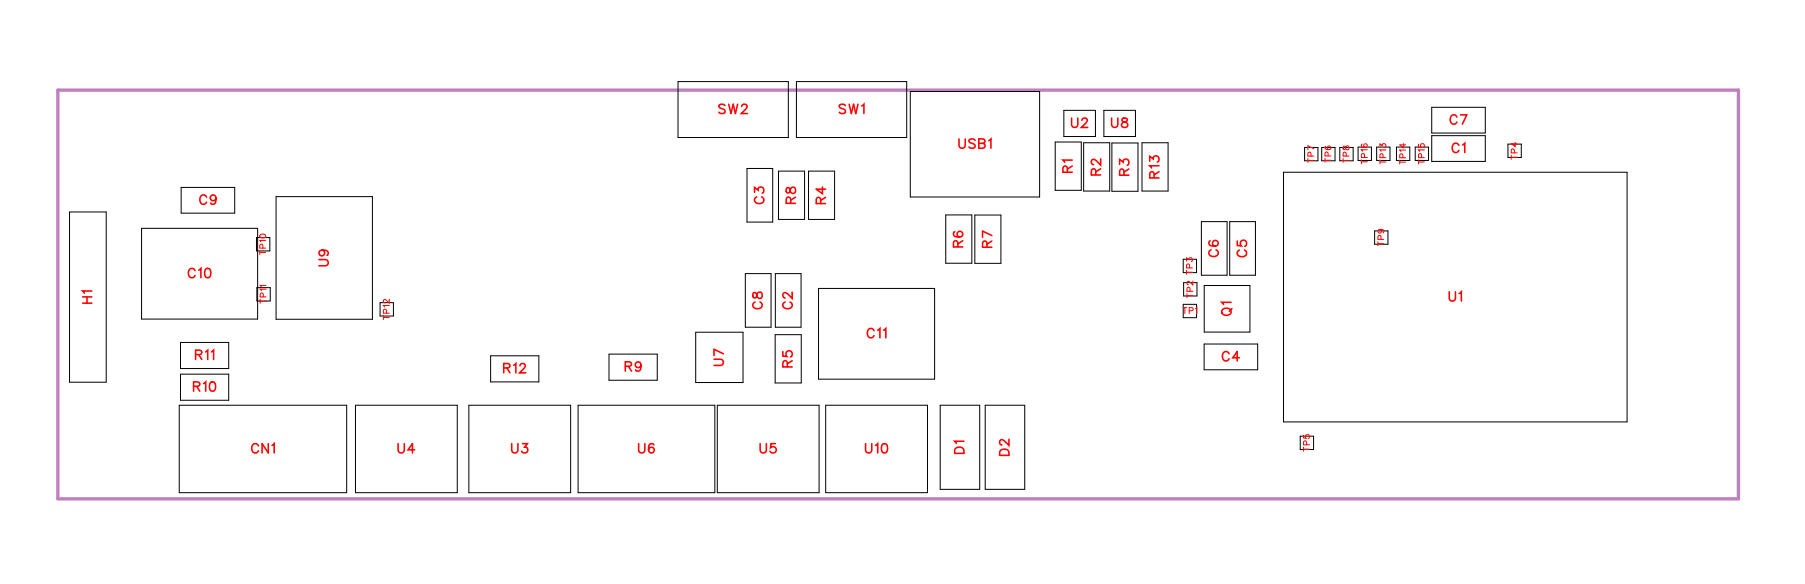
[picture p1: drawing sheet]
<svg xmlns="http://www.w3.org/2000/svg" width="137mm" height="44mm" viewBox="0 0 137 44" stroke-linecap="round" stroke-linejoin="round" font-family="sans-serif">
<path d="M4.4 6.9h128v31.1h-128z" fill="none" stroke="#bf80bf" stroke-width=".25"/>
<g fill="none" stroke="#000" stroke-width=".08">
<path d="M5.3 16.1h2.8v13h-2.8zM10.8 17.4h8.8v6.9h-8.8zM13.8 14.3h4.1v1.9h-4.1zM19.5 18.1h1.1v1h-1.1zM21 15h7.4v9.3h-7.4zM51.6 6.2h8.4v4.3h-8.4zM56.9 12.8h2v4.1h-2zM59.3 13h2v3.7h-2zM60.7 6.2h8.4v4.3h-8.4zM61.6 13h2v3.7h-2zM69.3 7h9.9v8h-9.9zM72 16.4h2v3.6h-2z"/>
<path d="M74.2 16.4h2v3.6h-2zM80.4 10.8h2v3.7h-2zM81 8.4h2.4v2h-2.4zM82.5 10.9h2v3.6h-2zM84.1 8.4h2.4v2h-2.4zM84.7 10.9h2v3.7h-2zM87 10.9h2v3.6h-2zM90.1 19.7h1v1h-1zM91.5 16.9h2v4h-2zM93.7 16.9h1.9v4h-1.9zM97.8 13.1h26.1v19h-26.1zM99.4 11.2h1v1h-1z"/>
<path d="M100.7 11.2h1v1h-1zM102 11.2h1.1v1h-1.1zM103.4 11.2h1.1v1h-1.1zM104.7 17.6h1v1h-1zM104.9 11.2h1v1h-1zM106.4 11.2h1v1h-1zM107.8 11.2h1v1h-1zM109 8.2h4.1v1.9h-4.1zM109 10.3h4.1v2h-4.1zM114.9 11h1v1h-1zM13.7 30.8h12.7v6.7h-12.7zM13.7 26.1h3.7v1.9h-3.7z"/>
<path d="M13.7 28.5h3.7v2h-3.7zM19.6 21.9h1v1h-1zM27.1 30.8h7.7v6.7h-7.7zM28.9 23h1.1v1h-1.1zM35.7 30.8h7.8v6.7h-7.8zM37.4 27.1h3.6v2h-3.6zM44 30.8h10.4v6.7h-10.4zM46.4 26.9h3.7v2h-3.7zM53 25.3h3.6v3.8h-3.6zM54.6 30.8h7.8v6.7h-7.8zM56.8 20.8h1.9v4.1h-1.9zM59 25.5h2v3.6h-2z"/>
<path d="M59.1 20.8h1.9v4.1h-1.9zM62.3 21.9h8.9v7h-8.9zM62.9 30.8h7.7v6.7h-7.7zM71.6 30.8h3v6.4h-3zM75 30.8h3v6.4h-3zM90.1 23.2h1v1h-1zM90.2 21.5h1v1h-1zM91.7 26.2h4.1v1.9h-4.1zM91.7 21.7h3.5v3.6h-3.5zM99 33.2h1v1h-1z"/>
</g>
<g fill="none" stroke="#f00" stroke-width=".12">
<path d="M15.7 15a.26 .26 0 0 0-.3-.2 .26 .26 0 0 0-.2 .3v.2a.26 .26 0 0 0 .2 .2 .26 .26 0 0 0 .3-.1M16.5 15.1a.22 .22 0 0 1-.3 .2 .22 .22 0 0 1-.1-.4 .22 .22 0 0 1 .3 0l.1 .2a.34 .34 0 0 1-.3 .4l-.2-.1M24.3 19.8h.5l.2 .2-.1 .2h-.6M24.5 19a.22 .22 0 0 1 .2 .3 .22 .22 0 0 1-.3 .1 .22 .22 0 0 1 0-.3l.1-.1a.34 .34 0 0 1 .5 .3l-.1 .1M55.2 8l-.1-.1-.3 .1v.2l.4 .2v.1l-.1 .1-.3-.1M55.5 7.9l.2 .7 .1-.7 .2 .7 .2-.7M56.5 8.1l.1-.2h.2l.1 .2-.1 .2-.3 .3h.4M57.5 14.6v-.3l.2 .2a.24 .24 0 0 1 .4-.2 .24 .24 0 0 1-.1 .4M57.6 15a.26 .26 0 0 0-.1 .3 .26 .26 0 0 0 .2 .2h.2a.26 .26 0 0 0 .3-.2 .26 .26 0 0 0-.2-.3M59.9 14.3v.3l.2 .1 .3-.5a.24 .24 0 0 1 .2 .3 .24 .24 0 0 1-.2 .2l-.2-.1-.1-.3zM60.2 15.5v-.4l-.2-.1-.1 .2v.3h.7M60.6 15l-.4 .2"/>
<path d="M62.5 15.5v-.4l-.2-.1-.1 .2v.3h.7M62.6 14.2v.5l-.4-.3h.7M62.9 15l-.4 .3M64.4 8l-.2-.1-.3 .1 .1 .2 .4 .2v.1l-.2 .1-.3-.1M64.7 7.9l.1 .7 .2-.7 .2 .7 .1-.7M65.6 8.1l.2-.2v.7M72.7 17.6v.1a.35 .35 0 0 0 .2 .4 .35 .35 0 0 0 .4-.3 .22 .22 0 0 0-.2-.2 .22 .22 0 0 0-.2 .2 .22 .22 0 0 0 .2 .2M73 18.8l-.1-.4-.1-.1-.2 .2v.3h.7M73 10.6v.5l.2 .2 .3-.1v-.6M73.3 18.3l-.3 .3M74.3 10.7l-.2-.1-.3 .1 .1 .1 .4 .3v.1l-.2 .1-.3-.1M74.6 10.9l.4 .1v.1l-.1 .2h-.3v-.7h.4v.2l-.1 .1"/>
<path d="M75.2 18.8l-.1-.4-.1-.1-.2 .2v.3h.7M75.3 10.7l.2-.1v.7M75.5 18.3l-.3 .3M75.5 17.9l-.7-.3v.5M81.3 13.1v-.4l-.2-.1-.1 .2v.3h.7M81.6 9v.5l.2 .2 .3-.1v-.6M81.7 12.2h-.7l.1 .2M81.7 12.6l-.4 .3M82.4 9.2l.1-.2h.2l.1 .1-.1 .3-.3 .3h.4M83.5 13.3l-.1-.4-.1-.1-.2 .2v.3h.7M83.8 12.1v.5l-.3-.4-.2-.1-.2 .2v.1l.2 .1M83.8 12.8l-.3 .3"/>
<path d="M84.7 9v.5l.2 .2 .2-.1v-.6M85.3 12.5v-.4l.2 .2a.24 .24 0 0 1 .4-.1 .24 .24 0 0 1-.1 .4M85.5 9v.2l.3 .1 .1 .2a.24 .24 0 0 1-.2 .2 .24 .24 0 0 1-.3-.2l.5-.3-.1-.2zM85.6 13.3v-.4h-.2l-.1 .1v.3h.7M86 12.9l-.4 .2M87.6 12.3v-.4l.2 .2a.24 .24 0 0 1 .4-.2 .24 .24 0 0 1-.1 .4M87.9 13.5v-.4h-.2l-.1 .1v.3h.7M88.3 12.6h-.7l.1 .2M88.3 13.1l-.4 .2M92.2 18.3l-.1 .1a.35 .35 0 0 0 .3 .4 .35 .35 0 0 0 .4-.3 .22 .22 0 0 0-.2-.2 .22 .22 0 0 0-.3 .2 .22 .22 0 0 0 .2 .2M92.2 19a.26 .26 0 0 0-.1 .3 .26 .26 0 0 0 .2 .2h.2a.26 .26 0 0 0 .3-.2 .26 .26 0 0 0-.2-.3M94.2 18.3v.4h.3a.25 .25 0 0 1 0-.4 .25 .25 0 0 1 .4 .1 .25 .25 0 0 1-.1 .3"/>
<path d="M94.4 19a.26 .26 0 0 0-.2 .3 .26 .26 0 0 0 .3 .2h.2a.26 .26 0 0 0 .2-.2 .26 .26 0 0 0-.1-.3M111 8.9a.26 .26 0 0 0-.3-.2 .26 .26 0 0 0-.2 .3v.2a.26 .26 0 0 0 .2 .2 .26 .26 0 0 0 .3-.1M111.1 11.1a.26 .26 0 0 0-.3-.2 .26 .26 0 0 0-.2 .3v.1a.26 .26 0 0 0 .2 .3 .26 .26 0 0 0 .3-.2M111.2 8.7h.5l-.3 .7M111.4 11l.2-.1v.7M6.3 23.1h.7M6.3 22.6h.7M6.6 22.6v.5M7 22.1h-.7l.1 .2M14.7 29.4h.4l.1-.2-.2-.1h-.3v.7M14.9 20.6a.26 .26 0 0 0-.3-.2 .26 .26 0 0 0-.3 .3v.2a.26 .26 0 0 0 .3 .2 .26 .26 0 0 0 .3-.1M14.9 27h.4l.1-.2-.2-.2h-.3v.8"/>
<path d="M15 29.4l.2 .4M15.1 27l.3 .4M15.1 20.6l.2-.2v.7M15.5 29.2l.2-.1v.7M15.7 26.8l.1-.2v.8M15.7 20.5l.1-.1a.37 .37 0 0 1 .3 .4 .37 .37 0 0 1-.3 .3 .45 .45 0 0 1-.1-.6zM16.1 29.1h.1a.37 .37 0 0 1 .2 .3 .37 .37 0 0 1-.2 .4 .45 .45 0 0 1-.1-.7zM16.1 26.8l.2-.2v.8M19.7 33.9a.26 .26 0 0 0-.3-.1 .26 .26 0 0 0-.2 .2v.2a.26 .26 0 0 0 .2 .3 .26 .26 0 0 0 .3-.2M20.4 33.8v.7l-.4-.7v.7M20.7 33.9l.2-.1v.7M30.3 33.8v.5l.2 .2 .3-.1v-.6"/>
<path d="M31.6 34.2h-.5l.3-.4v.7M38.4 28h.4v-.2l-.1-.1h-.3v.7M38.6 28l.2 .4M39 33.8v.5l.2 .2 .2-.1v-.6M39.1 27.8l.2-.1v.7M39.6 27.8l.1-.1h.2l.1 .1-.1 .2-.3 .4h.4M39.8 33.8h.4l-.2 .2a.24 .24 0 0 1 .1 .4 .24 .24 0 0 1-.4-.1M47.6 27.9l.4-.1 .1-.1-.2-.2h-.3v.7M47.9 27.9l.2 .3M48.6 33.8v.5l.2 .2 .3-.1v-.6M48.8 27.8a.22 .22 0 0 1-.3 .2 .22 .22 0 0 1-.1-.4 .22 .22 0 0 1 .4 0v.2a.34 .34 0 0 1-.3 .4l-.1-.1M49.8 33.9v-.1a.35 .35 0 0 0-.5 .2 .35 .35 0 0 0 .3 .5 .22 .22 0 0 0 .2-.2 .22 .22 0 0 0-.2-.3 .22 .22 0 0 0-.2 .2"/>
<path d="M54.4 27.3h.5l.2 .2-.1 .3h-.6M55.1 26.9l-.7-.3v.5M57.4 22.3v.3l.1 .1 .3-.5a.24 .24 0 0 1 .3 .3 .24 .24 0 0 1-.3 .2l-.1-.1-.1-.3zM57.5 23a.26 .26 0 0 0-.2 .3 .26 .26 0 0 0 .3 .2h.2a.26 .26 0 0 0 .3-.2 .26 .26 0 0 0-.2-.3M57.9 33.8v.5l.2 .2 .2-.1 .1-.6M59.1 33.8h-.4v.3a.25 .25 0 0 1 .4 0 .25 .25 0 0 1-.1 .3 .25 .25 0 0 1-.3-.1M59.6 26.8v.3h.3a.25 .25 0 0 1 0-.3 .25 .25 0 0 1 .4 0 .25 .25 0 0 1-.1 .4M59.8 23a.26 .26 0 0 0-.2 .3 .26 .26 0 0 0 .3 .2h.2a.26 .26 0 0 0 .2-.2 .26 .26 0 0 0-.1-.3M60 27.9l-.1-.4-.1-.1-.2 .2v.3h.7M60.3 22.2v.5l-.3-.3-.2-.1-.2 .1v.1l.2 .2M60.3 27.4l-.3 .3M65.9 33.8v.5l.2 .2 .3-.1v-.6"/>
<path d="M66.6 25.2a.26 .26 0 0 0-.3-.2 .26 .26 0 0 0-.2 .3v.1a.26 .26 0 0 0 .2 .3 .26 .26 0 0 0 .3-.2M66.7 33.9l.1-.1v.7M66.8 25.1l.2-.1v.7M67.2 33.8h.1a.37 .37 0 0 1 .3 .3 .37 .37 0 0 1-.3 .4 .45 .45 0 0 1-.1-.7zM67.3 25.1l.2-.1v.7M72.8 34.1l.2-.1 .3 .1 .1 .4h-.7zM73.4 33.6h-.7l.1 .1M76.2 34.2h.2h.3l.1 .4h-.7zM76.8 33.4v.5l-.3-.3-.2-.1-.2 .1v.1l.2 .2M93.2 23.5a.35 .35 0 0 1 .4 0 .35 .35 0 0 1 .1 .4 .33 .33 0 0 1-.4 .1 .33 .33 0 0 1-.1-.5zM93.6 26.9a.26 .26 0 0 0-.3-.1 .26 .26 0 0 0-.2 .2v.2a.26 .26 0 0 0 .2 .3 .26 .26 0 0 0 .3-.2M93.8 23h-.7l.1 .2"/>
<path d="M93.8 23.5l-.2 .2M94.4 27.2h-.5l.3-.4v.7M110.4 22.2v.5l.2 .2 .2-.1 .1-.6M111.1 22.3l.2-.1v.7"/>
</g>
<g fill="none" stroke="#f00" stroke-width=".08">
<path d="M19.8 19.2h.4M19.8 19.1v.3M20 18.9v-.3h-.2v.3h.4M20.2 18.3h-.4l.1 .1M90.4 19.9v-.3l.1 .2a.18 .18 0 0 1 .3-.2 .16 .16 0 0 1-.1 .3M99.6 12.2h.5M99.6 12.1v.3M99.9 11.9l-.1-.3h-.1l-.1 .3h.5M100.1 11.3l-.5-.2v.3M100.9 12.2h.5M100.9 12v.3M101 11.1l-.1 .1a.2 .2 0 0 0 .2 .2 .2 .2 0 0 0 .2-.3 .14 .14 0 0 0-.2 .1 .14 .14 0 0 0 .1 .2"/>
<path d="M101.2 11.9l-.1-.3h-.1l-.1 .3h.5M102.3 12.2h.4M102.3 12.1v.3M102.3 11.1v.3h.1a.24 .24 0 0 1 .3-.3v.3a.19 .19 0 0 1-.2 0 .19 .19 0 0 1-.1-.3zM102.5 11.9v-.3h-.2v.3h.4M103.7 12.3h.4M103.7 12.2v.3M103.8 11h-.1a.2 .2 0 0 0 .2 .2 .2 .2 0 0 0 .2-.2 .14 .14 0 0 0-.2 0 .14 .14 0 0 0 .1 .2M103.9 12v-.3h-.2v.3h.4M104.1 11.4h-.4l.1 .1M104.9 18.5h.5M104.9 18.4v.3"/>
<path d="M105.1 17.5a.14 .14 0 0 1 .1 .2 .14 .14 0 0 1-.2 0 .14 .14 0 0 1 0-.2h.4l-.1 .2M105.1 11.2v-.2l.2 .1a.15 .15 0 0 1 .2-.1 .15 .15 0 0 1 0 .2M105.1 12.3h.5M105.1 12.2v.3M105.2 18.2v-.2l-.2-.1-.1 .3h.5M105.3 12v-.3h-.2v.3h.5M105.6 11.4h-.5l.1 .1M106.6 12.3h.5M106.6 12.2v.3M106.8 12v-.3h-.1l-.1 .3h.5M106.9 10.9v.3l-.3-.2h.5M107.1 11.4h-.5l.1 .1"/>
<path d="M108 11v.2h.2a.16 .16 0 0 1 0-.2 .16 .16 0 0 1 .3 0 .16 .16 0 0 1-.1 .2M108 12.3h.5M108 12.2v.3M108.3 12v-.3h-.2l-.1 .3h.5M108.5 11.4h-.5l.1 .1M115.1 12h.5M115.1 11.8v.3M115.3 11.6v-.2h-.2v.2h.5M115.4 10.8v.4l-.3-.3h.5M19.8 22.9h.5M19.8 22.8v.3M20.1 22.6l-.1-.3h-.1l-.1 .3h.5"/>
<path d="M20.3 22h-.5l.1 .1M20.3 21.7h-.5l.1 .1M29.2 24.2h.4M29.2 24v.3M29.4 23.8v-.2h-.2v.2h.4M29.6 23.2h-.4l.1 .2M29.6 22.8v.3l-.3-.3-.1 .2h.1M90.1 23.4h.3M90.2 23.4v.5M90.4 20.7h.4M90.4 20.6v.3M90.4 22.5h.5"/>
<path d="M90.4 22.3v.3M90.6 23.6h.2l.1-.1-.3-.1v.5M90.6 20.4v-.3h-.2v.3h.4M90.6 22.2v-.3h-.2v.3h.5M90.9 21.4v.3l-.4-.3-.1 .2 .1 .1M91.1 23.5l.1-.1v.5M99.3 33.1v.2h.2a.16 .16 0 0 1 0-.2 .16 .16 0 0 1 .2 0 .16 .16 0 0 1-.1 .3M99.3 34.2h.4M99.3 34v.3M99.5 33.8v-.2h-.2v.2h.4"/>
<circle cx="20" cy="18" r=".2"/>
</g>
<g font-size="1.2" fill="#fff">
<text x="54.7" y="8.9">SW2</text>
<text x="63.9" y="8.9">SW1</text>
<text x="73" y="11.6">USB1</text>
<text x="81.6" y="10">U2</text>
<text x="84.6" y="10">U8</text>
<text x="110.4" y="9.7">C7</text>
<text x="110.5" y="11.9">C1</text>
<text x="15.2" y="15.8">C9</text>
<text x="58.5" y="15.6" transform="rotate(-90 58.5 15.6)">C3</text>
<text x="60.9" y="15.5" transform="rotate(-90 60.9 15.5)">R8</text>
<text x="63.2" y="15.6" transform="rotate(-90 63.2 15.6)">R4</text>
<text x="82" y="13.2" transform="rotate(-90 82 13.2)">R1</text>
<text x="84.1" y="13.4" transform="rotate(-90 84.1 13.4)">R2</text>
<text x="86.3" y="13.4" transform="rotate(-90 86.3 13.4)">R3</text>
<text x="88.6" y="13.6" transform="rotate(-90 88.6 13.6)">R13</text>
<text x="7.3" y="23.1" transform="rotate(-90 7.3 23.1)">H1</text>
<text x="14.3" y="21.4">C10</text>
<text x="25.3" y="20.3" transform="rotate(-90 25.3 20.3)">U9</text>
<text x="58.3" y="23.6" transform="rotate(-90 58.3 23.6)">C8</text>
<text x="60.6" y="23.6" transform="rotate(-90 60.6 23.6)">C2</text>
<text x="73.6" y="18.9" transform="rotate(-90 73.6 18.9)">R6</text>
<text x="75.8" y="18.9" transform="rotate(-90 75.8 18.9)">R7</text>
<text x="93.1" y="19.6" transform="rotate(-90 93.1 19.6)">C6</text>
<text x="95.2" y="19.6" transform="rotate(-90 95.2 19.6)">C5</text>
<text x="110.3" y="23.2">U1</text>
<text x="14.8" y="27.7">R11</text>
<text x="38.3" y="28.7">R12</text>
<text x="47.6" y="28.5">R9</text>
<text x="55.4" y="27.9" transform="rotate(-90 55.4 27.9)">U7</text>
<text x="60.6" y="28" transform="rotate(-90 60.6 28)">R5</text>
<text x="66" y="26">C11</text>
<text x="93" y="27.8">C4</text>
<text x="94.1" y="24.1" transform="rotate(-90 94.1 24.1)">Q1</text>
<text x="14.7" y="30.1">R10</text>
<text x="19.1" y="34.8">CN1</text>
<text x="30.3" y="34.8">U4</text>
<text x="38.9" y="34.8">U3</text>
<text x="48.6" y="34.8">U6</text>
<text x="57.8" y="34.8">U5</text>
<text x="65.9" y="34.8">U10</text>
<text x="73.7" y="34.6" transform="rotate(-90 73.7 34.6)">D1</text>
<text x="77.1" y="34.7" transform="rotate(-90 77.1 34.7)">D2</text>
</g>
<g font-size=".8" fill="#fff">
<text x="100.3" y="12.4" transform="rotate(-90 100.3 12.4)">TP7</text>
<text x="101.6" y="12.4" transform="rotate(-90 101.6 12.4)">TP6</text>
<text x="102.9" y="12.4" transform="rotate(-90 102.9 12.4)">TP8</text>
<text x="104.3" y="12.5" transform="rotate(-90 104.3 12.5)">TP16</text>
<text x="105.7" y="12.5" transform="rotate(-90 105.7 12.5)">TP13</text>
<text x="107.2" y="12.5" transform="rotate(-90 107.2 12.5)">TP14</text>
<text x="108.7" y="12.5" transform="rotate(-90 108.7 12.5)">TP15</text>
<text x="115.7" y="12.2" transform="rotate(-90 115.7 12.2)">TP4</text>
<text x="20.4" y="19.4" transform="rotate(-90 20.4 19.4)">TP10</text>
<text x="20.5" y="23.1" transform="rotate(-90 20.5 23.1)">TP11</text>
<text x="91" y="22.7" transform="rotate(-90 91 22.7)">TP2 TP3</text>
<text x="105.6" y="18.7" transform="rotate(-90 105.6 18.7)">TP9</text>
<text x="29.8" y="24.4" transform="rotate(-90 29.8 24.4)">TP12</text>
<text x="90.1" y="24">TP1</text>
<text x="99.9" y="34.4" transform="rotate(-90 99.9 34.4)">TP5</text>
</g>
</svg>
